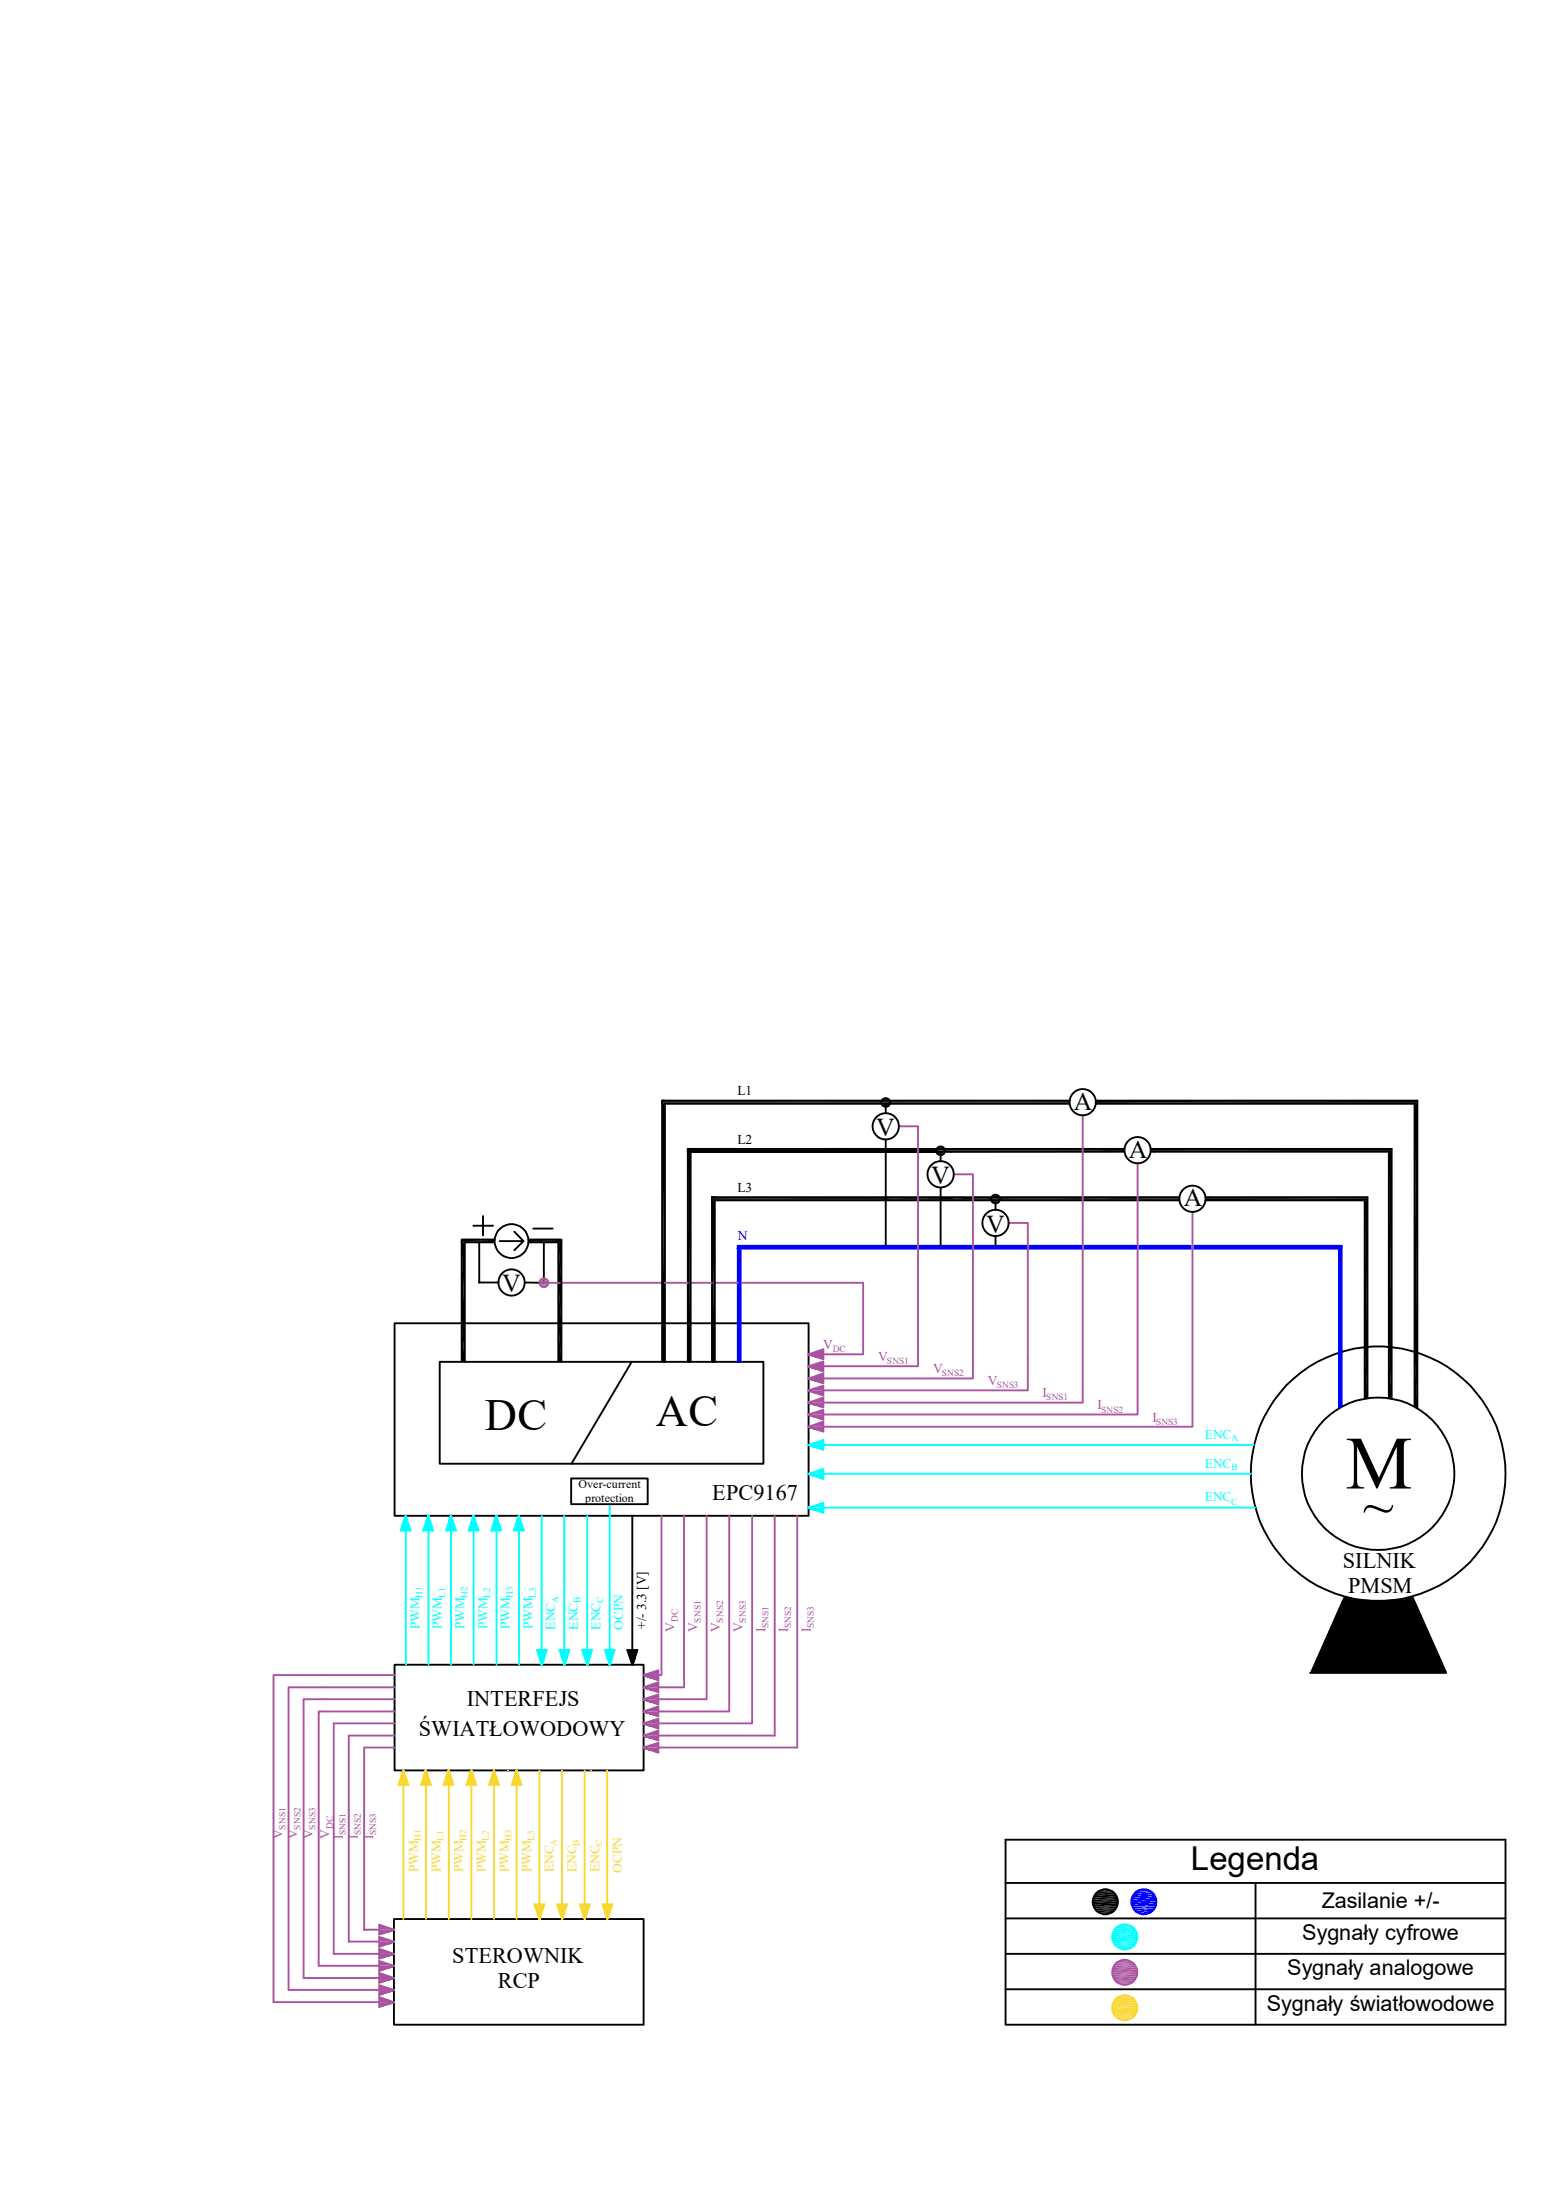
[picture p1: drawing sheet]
<svg xmlns="http://www.w3.org/2000/svg" width="210mm" height="297mm" viewBox="0 0 210 297" stroke-linecap="round" stroke-linejoin="round" font-family="sans-serif">
<g fill="none" stroke="#000" stroke-width=".25">
<path d="M62.7 167.7v16.2M69.4 166.3l1.3 1.3h-3.3M70.7 167.6l-1.3 1.2M75.4 167.7v16.2M89.4 178.6h-36.1v26h55.8v-26h-9.2M89.7 178.6h3.1M93.2 178.6h2.9M96.5 178.6h3.1M53.3 224.7h33.6v14.3h-33.6z"/>
<circle cx="69" cy="167.6" r="2.29"/>
</g>
<path d="M146.1 155.4h5.7M147.9 148.7h43.4M147.9 148.9h43.4M155.3 155.4h32.5M62.3 167.4h4.4M71.3 167.4h4.5M96.1 161.9h30.9M146.1 161.9h7.4M162.7 161.7h21.9M162.7 161.9h21.9" fill="none" stroke="#000" stroke-width=".21"/>
<path d="M92.8 155.2h26.7M146.1 155.2h5.7M155.3 155.2h32.5M62.3 167.6h4.4M71.3 167.6h4.5M181 216.4h4.3M186.7 216.4h4.4" fill="none" stroke="#000" stroke-width=".17"/>
<path d="M62.5 167.7v16.2M75.6 167.7v16.2" fill="none" stroke="#000" stroke-width=".42"/>
<g fill="#000">
<path d="M92.8 155.5h.4zM155.3 155.5h.5zM184.2 181.8h.4zM184.2 188.8h.4zM184.2 181.9l.4-.1zM187.5 181.8l.3 .1zM187.5 188.8h.3zM190.9 182.5l.4 .1h-.4zM190.9 182.5h.4v.1zM190.9 189.9h.4v.2zM181 216.5l14.2 9.3h-18.4zM181 216.5h10.1l4.1 9.3z"/>
<path d="M181.2 216l14 9.8h-18.4zM181.2 216h9.6l4.4 9.8zM181.4 215.6l1.3 .4h-1.5zM181.4 215.6l1.8 .3h-1.9zM189.4 216h1.4l.2 .3zM189.4 216l1.2-.4 .2 .4zM188.8 215.9l1.8-.3 .2 .3z"/>
</g>
<path d="M181 216.2h3M188 216.2h3" fill="none" stroke="#000" stroke-width=".3"/>
<g fill="none" stroke="#000" stroke-width=".13">
<path d="M89.4 148.7h29.6M89.4 148.8h29.5M89.4 148.9h29.5M89.4 149h29.6M92.8 155.1h33.6M92.8 155.3h33.5M92.8 155.4h33.5M92.8 155.5h33.5M119.5 155.2h6.9M146.1 155.1h5.7M146.1 155.5h5.7M155.3 155.1h32.5"/>
<path d="M96.1 161.7h30.9M96.1 162h37.7M131.3 161.7h2.5M131.3 161.8h2.4M131.3 161.9h2.4M146.1 161.7h13.1M146.1 162h13.1M153.5 161.8h5.7M153.5 161.9h5.7M181.2 215.9h3.9M186.9 215.9h3.9"/>
</g>
<path d="M127 161.8h4.3" fill="none" stroke="#000" stroke-width=".34"/>
<path d="M89.6 149v34.9M93 155.5v28.4M187.6 155.5v26.3M191.1 149v33.5M96.3 162.1v21.8M184.4 162.1v19.7M184.4 181.9v6.9M187.6 181.9v6.9M191.1 182.6v7.3" fill="none" stroke="#000" stroke-width=".38"/>
<path d="M99.6 168.4h81.5" fill="none" stroke="#00f" stroke-width=".38"/>
<g fill="#00f">
<path d="M180.7 182.5h.4l-.4 .1z"/>
<path d="M180.7 182.6l.4-.1v.1z"/>
</g>
<path d="M99.8 168.6v15.3M180.9 168.6v13.9" fill="none" stroke="#00f" stroke-width=".38"/>
<path d="M180.7 189.9h.4l-.4 .2z" fill="#00f"/>
<path d="M180.9 182.6v7.3" fill="none" stroke="#00f" stroke-width=".38"/>
<g fill="none" stroke="#000" stroke-width=".25">
<path d="M190.6 215.6l4.6 10.2h-18.4M53.2 259.1h33.7v14.2h-33.7z"/>
<circle cx="186" cy="199" r="17.2"/>
<circle cx="186" cy="199" r="10.3"/>
</g>
<path d="M89.3 204.6v21.5h-.4M92.3 204.6v23.2h-3.4M95.4 204.6v24.8h-6.5M98.4 204.6v26.5h-9.5M101.5 204.6v28.1h-12.6M104.6 204.6v29.7h-15.7M107.6 204.6v31.3h-18.7" fill="none" stroke="#a953a0" stroke-width=".25"/>
<path d="M57.3 239h.1M68.5 239h.1M79.8 239h.1" fill="none" stroke="#f8d731" stroke-width=".25"/>
<path d="M57.8 204.6v20.1M60.9 204.6v20.1M63.9 204.6v20.1M67 204.6v20.1M70.1 204.6v20.1M73.1 204.6v20.1M76.2 204.6v20.1M79.2 204.6v20.1M82.3 203.1v21.6" fill="none" stroke="#0ff" stroke-width=".25"/>
<g fill="#0ff">
<path d="M54.8 204.6v2h-.7z"/>
<path d="M54.8 204.6l.6 2h-.6z"/>
</g>
<path d="M54.8 204.6v20.1" fill="none" stroke="#0ff" stroke-width=".25"/>
<path d="M64.7 167.7v5.4h2.6M73.4 167.7v5.5l-2.6-.1" fill="none" stroke="#000" stroke-width=".25"/>
<g fill="#a953a0">
<path d="M73.2 172.6h.4z"/>
<path d="M73.3 172.6h.3z"/>
<path d="M73.1 172.6h.6z"/>
<path d="M73.2 172.6h.5z"/>
<path d="M73.1 172.6l.7 .1h-.8z"/>
<path d="M73.1 172.6h.6l.1 .1z"/>
<path d="M73 172.7l.9 .1h-1z"/>
<path d="M73 172.7h.8l.1 .1z"/>
<path d="M72.9 172.8h1h-1z"/>
<path d="M72.9 172.8h1z"/>
<path d="M72.9 172.8l1.1 .1h-1.2z"/>
<path d="M72.9 172.8h1l.1 .1z"/>
<path d="M72.8 172.9l1.2 .2h-1.2z"/>
<path d="M72.8 172.9h1.2v.2z"/>
<path d="M72.8 173.1l1.2 .1h-1.2z"/>
<path d="M72.8 173.1h1.2v.1z"/>
<path d="M72.8 173.2l1.2 .1h-1.2z"/>
<path d="M72.8 173.2h1.2v.1z"/>
<path d="M72.8 173.3l1.2 .1h-1.2z"/>
<path d="M72.8 173.3h1.2v.1z"/>
<path d="M72.8 173.4l1.1 .1h-1z"/>
<path d="M72.8 173.4h1.2l-.1 .1z"/>
<path d="M72.9 173.5l1 .1h-1z"/>
<path d="M72.9 173.5h1v.1z"/>
<path d="M72.9 173.6l.9 .1z"/>
<path d="M72.9 173.6h1z"/>
<path d="M73 173.7h.7h-.6z"/>
<path d="M73 173.7h.8h-.1z"/>
<path d="M73.1 173.7l.5 .1z"/>
<path d="M73.1 173.7h.6z"/>
<path d="M73.2 173.8h.2z"/>
<path d="M73.2 173.8h.4z"/>
</g>
<circle cx="73.4" cy="173.2" r=".59" fill="none" stroke="#a953a0" stroke-width=".25"/>
<path d="M54.8 204.6l.6 2zM54.8 204.6l-.7 2h1.3" fill="none" stroke="#0ff" stroke-width=".25"/>
<g fill="#0ff">
<path d="M57.8 204.6v2h-.7z"/>
<path d="M57.8 204.6l.7 2h-.7z"/>
</g>
<path d="M57.8 204.6l.7 2zM57.8 204.6l-.7 2h1.4" fill="none" stroke="#0ff" stroke-width=".25"/>
<g fill="#0ff">
<path d="M60.9 204.6v2h-.7z"/>
<path d="M60.9 204.6l.7 2h-.7z"/>
</g>
<path d="M60.9 204.6l.7 2zM60.9 204.6l-.7 2h1.4" fill="none" stroke="#0ff" stroke-width=".25"/>
<g fill="#0ff">
<path d="M63.9 204.6v2h-.6z"/>
<path d="M63.9 204.6l.7 2h-.7z"/>
</g>
<path d="M63.9 204.6l.7 2zM63.9 204.6l-.6 2h1.3" fill="none" stroke="#0ff" stroke-width=".25"/>
<g fill="#0ff">
<path d="M67 204.6v2h-.7z"/>
<path d="M67 204.6l.6 2h-.6z"/>
</g>
<path d="M67 204.6l.6 2zM67 204.6l-.7 2h1.3" fill="none" stroke="#0ff" stroke-width=".25"/>
<g fill="#0ff">
<path d="M70.1 204.6v2h-.7z"/>
<path d="M70.1 204.6l.6 2h-.6z"/>
</g>
<path d="M70.1 204.6l.6 2zM70.1 204.6l-.7 2h1.3" fill="none" stroke="#0ff" stroke-width=".25"/>
<g fill="#0ff">
<path d="M81.6 222.8h.7v1.9z"/>
<path d="M82.3 222.8h.6l-.6 1.9z"/>
</g>
<path d="M81.6 222.8l.7 1.9zM81.6 222.8h1.3l-.6 1.9" fill="none" stroke="#0ff" stroke-width=".25"/>
<g fill="#0ff">
<path d="M78.6 222.8h.6v1.9z"/>
<path d="M79.2 222.8h.7l-.7 1.9z"/>
</g>
<path d="M78.6 222.8l.6 1.9zM78.6 222.8h1.3l-.7 1.9" fill="none" stroke="#0ff" stroke-width=".25"/>
<g fill="#0ff">
<path d="M75.5 222.8h.7v1.9z"/>
<path d="M76.2 222.8h.6l-.6 1.9z"/>
</g>
<path d="M75.5 222.8l.7 1.9zM75.5 222.8h1.3l-.6 1.9" fill="none" stroke="#0ff" stroke-width=".25"/>
<g fill="#0ff">
<path d="M72.5 222.8h.6v1.9z"/>
<path d="M73.1 222.8h.7l-.7 1.9z"/>
</g>
<path d="M72.5 222.8l.6 1.9zM72.5 222.8h1.3l-.7 1.9" fill="none" stroke="#0ff" stroke-width=".25"/>
<g fill="#a953a0">
<path d="M86.9 226.1l2-.6v.6z"/>
<path d="M86.9 226.1h2v.7z"/>
</g>
<path d="M86.9 226.1l2-.6zM88.9 225.5v1.3l-2-.7" fill="none" stroke="#a953a0" stroke-width=".25"/>
<g fill="#a953a0">
<path d="M86.9 227.8l2-.7v.7z"/>
<path d="M86.9 227.8h2v.6z"/>
</g>
<path d="M86.9 227.8l2-.7zM88.9 227.1v1.3l-2-.6" fill="none" stroke="#a953a0" stroke-width=".25"/>
<g fill="#a953a0">
<path d="M86.9 229.4l2-.6v.6z"/>
<path d="M86.9 229.4h2v.7z"/>
</g>
<path d="M86.9 229.4l2-.6zM88.9 228.8v1.3l-2-.7" fill="none" stroke="#a953a0" stroke-width=".25"/>
<g fill="#a953a0">
<path d="M86.9 231.1l2-.7v.7z"/>
<path d="M86.9 231.1h2v.6z"/>
</g>
<path d="M86.9 231.1l2-.7zM88.9 230.4v1.3l-2-.6" fill="none" stroke="#a953a0" stroke-width=".25"/>
<g fill="#a953a0">
<path d="M86.9 232.7l2-.7v.7z"/>
<path d="M86.9 232.7h2v.6z"/>
</g>
<path d="M86.9 232.7l2-.7zM88.9 232v1.3l-2-.6" fill="none" stroke="#a953a0" stroke-width=".25"/>
<g fill="#a953a0">
<path d="M86.9 234.3l2-.7v.7z"/>
<path d="M86.9 234.3h2v.6z"/>
</g>
<path d="M86.9 234.3l2-.7zM88.9 233.6v1.3l-2-.6" fill="none" stroke="#a953a0" stroke-width=".25"/>
<g fill="#a953a0">
<path d="M86.9 235.9l2-.6v.6z"/>
<path d="M86.9 235.9h2v.7z"/>
</g>
<path d="M86.9 235.9l2-.6zM88.9 235.3v1.3l-2-.7" fill="none" stroke="#a953a0" stroke-width=".25"/>
<g fill="#a953a0">
<path d="M51.2 259.8l2 .7h-2z"/>
<path d="M51.2 260.5h2l-2 .7z"/>
</g>
<path d="M51.2 259.8l2 .7zM51.2 259.8v1.4l2-.7" fill="none" stroke="#a953a0" stroke-width=".25"/>
<g fill="#a953a0">
<path d="M51.2 261.5l2 .6h-2z"/>
<path d="M51.2 262.1h2l-2 .7z"/>
</g>
<path d="M51.2 261.5l2 .6zM51.2 261.5v1.3l2-.7" fill="none" stroke="#a953a0" stroke-width=".25"/>
<g fill="#a953a0">
<path d="M51.2 263.1l2 .7h-2z"/>
<path d="M51.2 263.8h2l-2 .6z"/>
</g>
<path d="M51.2 263.1l2 .7zM51.2 263.1v1.3l2-.6" fill="none" stroke="#a953a0" stroke-width=".25"/>
<g fill="#a953a0">
<path d="M51.2 264.8l2 .6h-2z"/>
<path d="M51.2 265.4h2l-2 .7z"/>
</g>
<path d="M51.2 264.8l2 .6zM51.2 264.8v1.3l2-.7" fill="none" stroke="#a953a0" stroke-width=".25"/>
<g fill="#a953a0">
<path d="M51.2 266.4l2 .6h-2z"/>
<path d="M51.2 267h2l-2 .7z"/>
</g>
<path d="M51.2 266.4l2 .6zM51.2 266.4v1.3l2-.7" fill="none" stroke="#a953a0" stroke-width=".25"/>
<g fill="#a953a0">
<path d="M51.2 268l2 .6h-2z"/>
<path d="M51.2 268.6h2l-2 .7z"/>
</g>
<path d="M51.2 268l2 .6zM51.2 268v1.3l2-.7" fill="none" stroke="#a953a0" stroke-width=".25"/>
<g fill="#a953a0">
<path d="M51.2 269.6l2 .7h-2z"/>
<path d="M51.2 270.3h2l-2 .6z"/>
</g>
<path d="M43.3 226.1h10M43.3 227.8h10M43.3 229.4h10M43.3 231.1h10M45 232.7h8.3M47.1 234.3h6.2M49.1 235.9h4.2M51.2 269.6l2 .7zM51.2 269.6v1.3l2-.6" fill="none" stroke="#a953a0" stroke-width=".25"/>
<g fill="#f8d731">
<path d="M54.4 239v2h-.6z"/>
<path d="M54.4 239l.7 2h-.7z"/>
</g>
<path d="M54.4 239l.7 2zM54.4 239l-.6 2h1.3" fill="none" stroke="#f8d731" stroke-width=".25"/>
<g fill="#f8d731">
<path d="M57.5 239v2h-.6z"/>
<path d="M57.5 239l.7 2h-.7z"/>
</g>
<path d="M57.5 239l.7 2zM57.5 239l-.6 2h1.3" fill="none" stroke="#f8d731" stroke-width=".25"/>
<g fill="#f8d731">
<path d="M60.6 239v2h-.7z"/>
<path d="M60.6 239l.6 2h-.6z"/>
</g>
<path d="M60.6 239l.6 2zM60.6 239l-.7 2h1.3" fill="none" stroke="#f8d731" stroke-width=".25"/>
<g fill="#f8d731">
<path d="M63.6 239v2h-.7z"/>
<path d="M63.6 239l.7 2h-.7z"/>
</g>
<path d="M63.6 239l.7 2zM63.6 239l-.7 2h1.4" fill="none" stroke="#f8d731" stroke-width=".25"/>
<g fill="#f8d731">
<path d="M66.7 239v2h-.7z"/>
<path d="M66.7 239l.7 2h-.7z"/>
</g>
<path d="M66.7 239l.7 2zM66.7 239l-.7 2h1.4" fill="none" stroke="#f8d731" stroke-width=".25"/>
<g fill="#f8d731">
<path d="M69.7 239v2h-.6z"/>
<path d="M69.7 239l.7 2h-.7z"/>
</g>
<path d="M69.7 239l.7 2zM69.7 239l-.6 2h1.3" fill="none" stroke="#f8d731" stroke-width=".25"/>
<g fill="#f8d731">
<path d="M81.3 257.1h.7v2z"/>
<path d="M82 257.1h.6l-.6 2z"/>
</g>
<path d="M81.3 257.1l.7 2zM81.3 257.1h1.3l-.6 2" fill="none" stroke="#f8d731" stroke-width=".25"/>
<g fill="#f8d731">
<path d="M78.3 257.1h.6v2z"/>
<path d="M78.9 257.1h.7l-.7 2z"/>
</g>
<path d="M78.3 257.1l.6 2zM78.3 257.1h1.3l-.7 2" fill="none" stroke="#f8d731" stroke-width=".25"/>
<g fill="#f8d731">
<path d="M75.2 257.1h.7v2z"/>
<path d="M75.9 257.1h.6l-.6 2z"/>
</g>
<path d="M75.2 257.1l.7 2zM75.2 257.1h1.3l-.6 2" fill="none" stroke="#f8d731" stroke-width=".25"/>
<g fill="#f8d731">
<path d="M72.1 257.1h.7v2z"/>
<path d="M72.8 257.1h.6l-.6 2z"/>
</g>
<path d="M54.4 239v20.1M57.5 239v20.1M60.6 239v20.1M63.6 239v20.1M66.7 239v20.1M69.7 239v20.1M72.8 239v20.1l.6-2h-1.3M75.9 239v20.1M78.9 239v20.1M82 239v20.1M72.1 257.1l.7 2z" fill="none" stroke="#f8d731" stroke-width=".25"/>
<path d="M73.4 173.2h16M89.7 173.2h3.1M93.2 173.2h2.9M96.5 173.2h3.1M99.9 173.2h16.6M43.3 231.1h-.3v34.3h8.2M43.3 229.4h-2.3v37.6h10.2M43.3 227.8h-4.4v40.8h12.3M43.3 226.1h-6.4v44.2h14.3M45 232.7v31.1h6.2M47.1 234.3v27.8h4.1M49.1 235.9v24.6h2.1" fill="none" stroke="#a953a0" stroke-width=".25"/>
<g fill="none" stroke="#000" stroke-width=".25">
<path d="M89.7 149v34.9M92.8 155.1v28.8M63.9 165.5h2.6M65.2 164.2v2.6M72 165.9h2.6M96.1 161.6v22.3M135.7 248.4h67.5v24.9h-67.5zM135.7 254.2h67.5M135.7 259h67.5M147.6 257.5h3.2M147.7 255.7h3M147.7 257.8h3"/>
<path d="M147.9 258h2.6M169.5 254.2v19.1M135.7 263.8h67.5M135.7 268.6h67.5"/>
<circle cx="149.2" cy="256.8" r="1.69"/>
</g>
<path d="M99.6 168.6v15.3" fill="none" stroke="#00f" stroke-width=".25"/>
<path d="M148.2 258.1l1.8 .2h-1.6zM148.4 255.2h1.6l.2 .2zM148.4 258.3l1.3 .1zM148.4 258.3h1.6l-.3 .1zM148.4 255.2l.3-.1 1.3 .1zM148.7 255.1h1l.3 .1zM148.7 258.4l.7 .1zM148.7 258.4h1l-.3 .1zM148.7 255.1h1zM149.1 255l.6 .1z" fill="#000"/>
<path d="M148.2 255.3h2M148.2 258.2h2" fill="none" stroke="#000" stroke-width=".17"/>
<path d="M147.9 255.5h2.6" fill="none" stroke="#000" stroke-width=".21"/>
<path d="M147.4 256.9h3.5M147.5 256.3h3.4M147.6 256h3.2" fill="none" stroke="#000" stroke-width=".3"/>
<path d="M147.4 256.6h3.5M147.5 257.2h3.4" fill="none" stroke="#000" stroke-width=".34"/>
<g fill="#00f">
<path d="M153.9 255.1h1z"/>
<path d="M154.3 255l.6 .1z"/>
<path d="M153.6 255.2l.3-.1 1.3 .1z"/>
<path d="M153.9 255.1h1l.3 .1z"/>
</g>
<path d="M153.4 255.3h2" fill="none" stroke="#00f" stroke-width=".17"/>
<path d="M153.6 255.2h1.6l.2 .2z" fill="#00f"/>
<path d="M153.1 255.5h2.6" fill="none" stroke="#00f" stroke-width=".21"/>
<path d="M152.8 257.5h3.2M153 255.7h2.9M153 257.8h2.9M153.1 258h2.6" fill="none" stroke="#00f" stroke-width=".25"/>
<path d="M152.7 256.9h3.4M152.7 256.3h3.4M152.8 256h3.2" fill="none" stroke="#00f" stroke-width=".3"/>
<path d="M152.7 256.6h3.4M152.7 257.2h3.4" fill="none" stroke="#00f" stroke-width=".34"/>
<path d="M153.4 258.1l1.8 .2h-1.6z" fill="#00f"/>
<path d="M153.4 258.2h2" fill="none" stroke="#00f" stroke-width=".17"/>
<g fill="#00f">
<path d="M153.6 258.3l1.3 .1z"/>
<path d="M153.6 258.3h1.6l-.3 .1z"/>
<path d="M153.9 258.4l.7 .1z"/>
<path d="M153.9 258.4h1l-.3 .1z"/>
</g>
<circle cx="154.4" cy="256.8" r="1.69" fill="none" stroke="#00f" stroke-width=".25"/>
<g fill="#0ff">
<path d="M151.3 259.8h1z"/>
<path d="M151.6 259.8h.7z"/>
<path d="M151 259.9l.3-.1 1.3 .1z"/>
<path d="M151.3 259.8h1l.3 .1z"/>
</g>
<path d="M150.7 260h2.2" fill="none" stroke="#0ff" stroke-width=".17"/>
<path d="M151 259.9h1.6l.3 .2z" fill="#0ff"/>
<path d="M150.5 260.2h2.6M150.5 262.7h2.6" fill="none" stroke="#0ff" stroke-width=".21"/>
<path d="M150.3 260.4h3M150.3 262.5h3" fill="none" stroke="#0ff" stroke-width=".25"/>
<path d="M150.1 261.6h3.4M150.1 261h3.4M150.1 261.9h3.4M150.2 260.7h3.2M150.2 262.2h3.2" fill="none" stroke="#0ff" stroke-width=".3"/>
<path d="M150.1 261.3h3.4" fill="none" stroke="#0ff" stroke-width=".34"/>
<path d="M150.7 262.8l1.9 .2h-1.6z" fill="#0ff"/>
<path d="M150.7 262.9h2.2" fill="none" stroke="#0ff" stroke-width=".17"/>
<g fill="#0ff">
<path d="M151 263l1.3 .1h-1z"/>
<path d="M151 263h1.6l-.3 .1z"/>
<path d="M151.3 263.1l.7 .1z"/>
<path d="M151.3 263.1h1z"/>
</g>
<circle cx="151.8" cy="261.5" r="1.69" fill="none" stroke="#0ff" stroke-width=".25"/>
<g fill="#a953a0">
<path d="M151.3 264.6h1z"/>
<path d="M151.6 264.5l.7 .1z"/>
<path d="M151 264.7l.3-.1 1.3 .1z"/>
<path d="M151.3 264.6h1l.3 .1z"/>
</g>
<path d="M150.7 264.8h2.2" fill="none" stroke="#a953a0" stroke-width=".17"/>
<path d="M151 264.7h1.6l.3 .2z" fill="#a953a0"/>
<path d="M150.5 265h2.6M150.5 267.5h2.6" fill="none" stroke="#a953a0" stroke-width=".21"/>
<path d="M150.3 265.2h3M150.3 267.3h3" fill="none" stroke="#a953a0" stroke-width=".25"/>
<path d="M150.1 266.4h3.4M150.1 265.8h3.4M150.1 266.7h3.4M150.2 265.5h3.2M150.2 267h3.2" fill="none" stroke="#a953a0" stroke-width=".3"/>
<path d="M150.1 266.1h3.4" fill="none" stroke="#a953a0" stroke-width=".34"/>
<path d="M150.7 267.6l1.9 .2h-1.6z" fill="#a953a0"/>
<path d="M150.7 267.7h2.2" fill="none" stroke="#a953a0" stroke-width=".17"/>
<g fill="#a953a0">
<path d="M151 267.8l1.3 .1h-1z"/>
<path d="M151 267.8h1.6l-.3 .1z"/>
<path d="M151.3 267.9l.7 .1z"/>
<path d="M151.3 267.9h1z"/>
</g>
<circle cx="151.8" cy="266.3" r="1.69" fill="none" stroke="#a953a0" stroke-width=".25"/>
<g fill="#f8d731">
<path d="M151.3 269.4h1z"/>
<path d="M151.6 269.3l.7 .1z"/>
<path d="M151 269.5l.3-.1 1.3 .1z"/>
<path d="M151.3 269.4h1l.3 .1z"/>
</g>
<path d="M150.7 269.6h2.2" fill="none" stroke="#f8d731" stroke-width=".17"/>
<path d="M151 269.5h1.6l.3 .2z" fill="#f8d731"/>
<path d="M150.5 269.8h2.6M150.5 272.3h2.6" fill="none" stroke="#f8d731" stroke-width=".21"/>
<path d="M150.3 270h3M150.3 272.1h3" fill="none" stroke="#f8d731" stroke-width=".25"/>
<path d="M150.1 271.2h3.4M150.1 270.6h3.4M150.1 271.5h3.4M150.2 270.3h3.2M150.2 271.8h3.2" fill="none" stroke="#f8d731" stroke-width=".3"/>
<path d="M150.1 270.9h3.4" fill="none" stroke="#f8d731" stroke-width=".34"/>
<path d="M150.7 272.4l1.9 .2h-1.6z" fill="#f8d731"/>
<path d="M150.7 272.5h2.2" fill="none" stroke="#f8d731" stroke-width=".17"/>
<g fill="#f8d731">
<path d="M151 272.6l1.3 .1h-1z"/>
<path d="M151 272.6h1.6l-.3 .1z"/>
<path d="M151.3 272.7l.7 .1z"/>
<path d="M151.3 272.7h1z"/>
</g>
<circle cx="151.8" cy="271.1" r="1.69" fill="none" stroke="#f8d731" stroke-width=".25"/>
<g fill="none" stroke="#000" stroke-width=".25">
<path d="M89.7 148.6h-.3v35.3h.3M89.7 149h54.7M119.5 149v1.3M119.5 153.8v14.4M127 155.5v1.3M144.4 148.6h-55v.4M147.9 149h43M147.9 148.6h43.4M151.8 155.5h-58.6v28.4h-.4M151.8 155.1h-59v.4M155.3 155.5h32.2M187.8 155.1h-32.5"/>
<path d="M62.7 167.7h4M66.7 167.3h-4.4v16.6M71.3 167.3h4.5v16.6M71.3 167.7h4.1M127 160.4v7.8M134.4 162.1v1.2M134.4 166.9v1.3M159.2 161.6h-63.1v.5M159.2 162.1h-62.7v21.8h-.4M162.7 161.6h21.9M162.7 162.1h21.5M59.4 183.9h43.6v13.7h-43.6z"/>
<path d="M85.3 183.9l-8.2 13.7M85.3 204.6v20.1l.7-1.9h-1.3M84.7 222.8l.6 1.9z"/>
</g>
<path d="M84.7 222.8h.6v1.9zM85.3 222.8h.7l-.7 1.9z" fill="#000"/>
<path d="M99.9 168.6h80.8M181.1 168.2h-81.5v.4h.3v15.3h-.3" fill="none" stroke="#00f" stroke-width=".25"/>
<g fill="none" stroke="#000" stroke-width=".13">
<path d="M120.1 148.7h24.3M120.1 149h24.3M120.2 148.8h24.2M120.2 148.9h24.2M127.6 155.1h18.5M127.6 155.2h18.5M127.6 155.5h18.5M127.6 155.3h18.5M127.6 155.4h18.5M135 161.7h11.1M135 162h11.1M135 161.8h11.1"/>
<path d="M135 161.9h11.1"/>
</g>
<g fill="#a953a0">
<path d="M109.1 182.8l2-.6v.6z"/>
<path d="M109.1 182.8h2v.7z"/>
</g>
<path d="M109.1 182.8l2-.6zM111.1 182.2v1.3l-2-.7" fill="none" stroke="#a953a0" stroke-width=".25"/>
<g fill="#a953a0">
<path d="M109.1 184.4l2-.6v.6z"/>
<path d="M109.1 184.4h2v.7z"/>
</g>
<path d="M109.1 184.4l2-.6zM111.1 183.8v1.3l-2-.7" fill="none" stroke="#a953a0" stroke-width=".25"/>
<g fill="#a953a0">
<path d="M109.1 186.1l2-.7v.7z"/>
<path d="M109.1 186.1h2v.6z"/>
</g>
<path d="M109.1 186.1l2-.7zM111.1 185.4v1.3l-2-.6" fill="none" stroke="#a953a0" stroke-width=".25"/>
<g fill="#a953a0">
<path d="M109.1 187.7l2-.6v.6z"/>
<path d="M109.1 187.7h2v.7z"/>
</g>
<path d="M109.1 187.7l2-.6zM111.1 187.1v1.3l-2-.7" fill="none" stroke="#a953a0" stroke-width=".25"/>
<g fill="#a953a0">
<path d="M109.1 189.4l2-.7v.7z"/>
<path d="M109.1 189.4h2v.6z"/>
</g>
<path d="M109.1 189.4l2-.7zM111.1 188.7v1.3l-2-.6" fill="none" stroke="#a953a0" stroke-width=".25"/>
<g fill="#a953a0">
<path d="M109.1 191l2-.7v.7z"/>
<path d="M109.1 191h2v.6z"/>
</g>
<path d="M109.1 191l2-.7zM111.1 190.3v1.3l-2-.6" fill="none" stroke="#a953a0" stroke-width=".25"/>
<g fill="#a953a0">
<path d="M109.1 192.6l2-.7v.7z"/>
<path d="M109.1 192.6h2v.7z"/>
</g>
<path d="M109.1 192.6l2-.7zM111.1 191.9v1.4l-2-.7" fill="none" stroke="#a953a0" stroke-width=".25"/>
<g fill="#0ff">
<path d="M109.1 195.1l2-.7v.7z"/>
<path d="M109.1 195.1h2v.6z"/>
</g>
<path d="M109.1 195.1l2-.7zM111.1 194.4v1.3l-2-.6M111.1 199h57.7M111.1 195.1h58.1M111.1 203.5h58.3" fill="none" stroke="#0ff" stroke-width=".25"/>
<path d="M121.3 152.1h2.6v32.3h-14.8M128.7 158.5h2.6v27.6h-22.2M146.1 150.6v38.8h-35M153.5 157.1v33.9h-42.4M116.5 173.2v9.6h-7.4M136.1 165.1h2.6v22.6h-27.6M161 163.6v29h-49.9" fill="none" stroke="#a953a0" stroke-width=".25"/>
<g fill="#000">
<path d="M118.9 148.7l1.3 .1h-1.3zM118.9 148.7h1.3v.1zM118.9 148.8l1.3 .2h-1.3zM118.9 148.8h1.3v.2zM118.9 149l1.2 .1h-1.1zM118.9 149h1.3l-.1 .1zM119 148.6l1.2 .1h-1.3zM119 148.6h1.1l.1 .1zM119 149.1l1.1 .1h-1.1zM119 149.1h1.1v.1zM119 148.5l1.1 .1h-1.1zM119 148.5h1.1v.1z"/>
<path d="M119 149.2l1 .1h-.9zM119 149.2h1.1l-.1 .1zM119.1 148.4l1 .1h-1.1zM119.1 148.4h.9l.1 .1zM119.1 149.3l.8 .1h-.7zM119.1 149.3h.9l-.1 .1zM119.2 148.3l.8 .1h-.9zM119.2 148.3h.7l.1 .1zM119.2 149.4h.6zM119.2 149.4h.7zM119.2 148.3h.7zM119.3 148.3h.6z"/>
<path d="M119.3 149.4h.4zM119.3 149.4h.5zM119.3 148.3h.5zM119.4 148.3h.4zM119.4 149.4l.2 .1zM119.4 149.4h.3zM119.4 148.3h.3zM119.5 148.2l.2 .1zM126.3 155.2l1.3 .2h-1.3zM126.3 155.2h1.3v.2zM126.3 155.4l1.3 .1h-1.3zM126.3 155.4h1.3v.1z"/>
<path d="M126.3 155.5l1.3 .1h-1.2zM126.3 155.5h1.3v.1zM126.4 155.2h1.2h-1.3zM126.4 155.2h1.2zM126.4 155.6l1.1 .1h-1.1zM126.4 155.6h1.2l-.1 .1zM126.4 155l1.2 .2h-1.2zM126.4 155h1.1l.1 .2zM126.4 155.7l1 .1h-.9zM126.4 155.7h1.1l-.1 .1zM126.5 154.9l1 .1h-1.1zM126.5 154.9h.9l.1 .1z"/>
<path d="M126.5 155.8l.8 .1h-.7zM126.5 155.8h.9l-.1 .1zM126.5 154.9h.1h.8zM126.6 154.9h.7h.1zM126.6 155.9h.7zM126.6 154.9h.7zM126.7 154.8l.6 .1zM126.7 155.9l.4 .1zM126.7 155.9h.6zM126.7 154.8h.6zM126.8 154.8h.5zM126.8 156h.2z"/>
<path d="M126.8 156h.3zM126.8 154.8h.3zM126.9 154.7l.2 .1zM133.7 161.8l1.3 .1h-1.3zM133.7 161.8h1.3v.1zM133.7 161.9l1.3 .1h-1.3zM133.7 161.9h1.3v.1zM133.7 162l1.3 .1h-1.2zM133.7 162h1.3v.1zM133.8 161.7l1.2 .1h-1.3zM133.8 161.7h1.2v.1zM133.8 162.1l1.1 .1h-1.1z"/>
<path d="M133.8 162.1h1.2l-.1 .1zM133.8 161.5l1.2 .2h-1.2zM133.8 161.5h1.1l.1 .2zM133.8 162.2l1 .1h-.9zM133.8 162.2h1.1l-.1 .1zM133.9 161.5h1h-1.1zM133.9 161.5h.9h.1zM133.9 162.3l.8 .1h-.7zM133.9 162.3h.9l-.1 .1zM134 161.4l.8 .1h-.9zM134 161.4h.7l.1 .1zM134 162.4l.7 .1h-.6z"/>
<path d="M134 162.4h.7v.1zM134 161.4h.7zM134.1 161.3l.6 .1zM134.1 162.5h.4zM134.1 162.5h.6zM134.1 161.3h.6zM134.2 161.3h.5zM134.2 162.5h.2zM134.2 162.5h.3zM134.2 161.3h.3zM134.3 161.2l.2 .1z"/>
</g>
<g fill="none" stroke="#000" stroke-width=".25">
<path d="M96.1 161.6h.4"/>
<circle cx="119.5" cy="148.8" r=".59"/>
<circle cx="127" cy="155.4" r=".59"/>
<circle cx="134.4" cy="161.9" r=".59"/>
<circle cx="134.4" cy="165.1" r="1.78"/>
</g>
<g fill="#0ff">
<path d="M109.1 199l2-.7v.7z"/>
<path d="M109.1 199h2v.6z"/>
</g>
<path d="M109.1 199l2-.7zM111.1 198.3v1.3l-2-.6" fill="none" stroke="#0ff" stroke-width=".25"/>
<g fill="#0ff">
<path d="M109.1 203.5l2-.6v.6z"/>
<path d="M109.1 203.5h2v.7z"/>
</g>
<path d="M109.1 203.5l2-.6zM111.1 202.9v1.3l-2-.7" fill="none" stroke="#0ff" stroke-width=".25"/>
<g fill="none" stroke="#000" stroke-width=".25">
<path d="M187.5 155.5v33.3M187.8 155.1v33.7M190.9 149v40.9M191.3 148.6v41.5M184.2 162.1v26.7M184.6 161.6v27.2M77.1 199.6h10.3v3.5h-10.3z"/>
<circle cx="119.5" cy="152.1" r="1.78"/>
<circle cx="127" cy="158.5" r="1.78"/>
<circle cx="146.1" cy="148.8" r="1.78"/>
<circle cx="153.5" cy="155.3" r="1.78"/>
<circle cx="69" cy="173.1" r="1.78"/>
<circle cx="161" cy="161.8" r="1.78"/>
</g>
<path d="M180.7 168.6v21.5M181.1 168.2v21.7" fill="none" stroke="#00f" stroke-width=".25"/>
<text font-size="10.2" x="181.6" y="201">M</text>
<text font-size="7.6" x="184" y="205.7">~</text>
<g font-size="6">
<text x="65.4" y="193">DC</text>
<text x="88.5" y="192.5">AC</text>
</g>
<text font-size="4.4" x="160.7" y="252.4">Legenda</text>
<g font-size="3.5">
<text x="144.9" y="149.8">A</text>
<text x="118.3" y="153.4">V</text>
<text x="125.7" y="159.9">V</text>
<text x="152.4" y="156.3">A</text>
<text x="133.1" y="166.4">V</text>
<text x="159.8" y="162.9">A</text>
<text x="67.8" y="174.5">V</text>
</g>
<g font-size="3">
<text x="96.1" y="202.6">EPC9167</text>
<text x="181.2" y="211.7">SILNIK</text>
<text x="181.9" y="215.1">PMSM</text>
<text x="63" y="230.4">INTERFEJS</text>
<text x="56.5" y="234.4">ŚWIATŁOWODOWY</text>
<text x="61" y="265">STEROWNIK</text>
<text x="67.2" y="268.4">RCP</text>
</g>
<g font-size="2.9">
<text x="178.4" y="257.6">Zasilanie +/-</text>
<text x="175.8" y="261.9">Sygnały cyfrowe</text>
<text x="173.7" y="266.7">Sygnały analogowe</text>
<text x="171" y="271.5">Sygnały światłowodowe</text>
</g>
<g font-size="1.8">
<text x="99.5" y="147.8">L1</text>
<text x="99.5" y="154.4">L2</text>
<text x="99.5" y="160.9">L3</text>
<text x="87.2" y="220" transform="rotate(-90 87.2 220)">+/- 3.3 [V]</text>
</g>
<text font-size="1.8" fill="#00f" x="99.6" y="167.4">N</text>
<g font-size="1.8" fill="#a953a0">
<text x="111.1" y="182.1">V</text>
<text x="118.5" y="183.8">V</text>
<text x="125.9" y="185.4">V</text>
<text x="133.3" y="187">V</text>
<text x="140.7" y="188.6">I</text>
<text x="148.1" y="190.3">I</text>
<text x="155.5" y="191.9">I</text>
<text x="91.1" y="220.3" transform="rotate(-90 91.1 220.3)">V</text>
<text x="94.1" y="220.3" transform="rotate(-90 94.1 220.3)">V</text>
<text x="97.2" y="220.3" transform="rotate(-90 97.2 220.3)">V</text>
<text x="100.2" y="220.3" transform="rotate(-90 100.2 220.3)">V</text>
<text x="103.3" y="220.3" transform="rotate(-90 103.3 220.3)">I</text>
<text x="106.4" y="220.3" transform="rotate(-90 106.4 220.3)">I</text>
<text x="109.4" y="220.3" transform="rotate(-90 109.4 220.3)">I</text>
<text x="38.1" y="248.2" transform="rotate(-90 38.1 248.2)">V</text>
<text x="40.2" y="248.2" transform="rotate(-90 40.2 248.2)">V</text>
<text x="42.2" y="248.2" transform="rotate(-90 42.2 248.2)">V</text>
<text x="44.5" y="248.2" transform="rotate(-90 44.5 248.2)">V</text>
<text x="46.3" y="248.3" transform="rotate(-90 46.3 248.3)">I</text>
<text x="48.3" y="248.3" transform="rotate(-90 48.3 248.3)">I</text>
<text x="50.4" y="248.3" transform="rotate(-90 50.4 248.3)">I</text>
</g>
<g font-size="1.8" fill="#0ff">
<text x="162.6" y="194.2">ENC</text>
<text x="162.6" y="198.1">ENC</text>
<text x="162.6" y="202.7">ENC</text>
<text x="56.6" y="220" transform="rotate(-90 56.6 220)">PWM</text>
<text x="59.6" y="220" transform="rotate(-90 59.6 220)">PWM</text>
<text x="62.7" y="220" transform="rotate(-90 62.7 220)">PWM</text>
<text x="65.8" y="220" transform="rotate(-90 65.8 220)">PWM</text>
<text x="68.8" y="220" transform="rotate(-90 68.8 220)">PWM</text>
<text x="71.9" y="220" transform="rotate(-90 71.9 220)">PWM</text>
<text x="74.9" y="220" transform="rotate(-90 74.9 220)">ENC</text>
<text x="78" y="220" transform="rotate(-90 78 220)">ENC</text>
<text x="81.1" y="220" transform="rotate(-90 81.1 220)">ENC</text>
<text x="84.1" y="220" transform="rotate(-90 84.1 220)">OCPN</text>
</g>
<g font-size="1.8" fill="#f8d731">
<text x="56.4" y="252.8" transform="rotate(-90 56.4 252.8)">PWM</text>
<text x="59.5" y="252.8" transform="rotate(-90 59.5 252.8)">PWM</text>
<text x="62.5" y="252.8" transform="rotate(-90 62.5 252.8)">PWM</text>
<text x="65.6" y="252.8" transform="rotate(-90 65.6 252.8)">PWM</text>
<text x="68.7" y="252.8" transform="rotate(-90 68.7 252.8)">PWM</text>
<text x="71.7" y="252.8" transform="rotate(-90 71.7 252.8)">PWM</text>
<text x="74.8" y="252.8" transform="rotate(-90 74.8 252.8)">ENC</text>
<text x="77.8" y="252.8" transform="rotate(-90 77.8 252.8)">ENC</text>
<text x="80.9" y="252.8" transform="rotate(-90 80.9 252.8)">ENC</text>
<text x="83.9" y="252.8" transform="rotate(-90 83.9 252.8)">OCPN</text>
</g>
<g font-size="1.6">
<text x="78.1" y="200.9">Over-current</text>
<text x="79" y="202.7">protection</text>
</g>
<g font-size="1.3" fill="#a953a0">
<text x="112.4" y="182.5">DC</text>
<text x="119.7" y="184.2">SNS1</text>
<text x="127.1" y="185.8">SNS2</text>
<text x="134.5" y="187.5">SNS3</text>
<text x="141.2" y="189.1">SNS1</text>
<text x="148.6" y="190.7">SNS2</text>
<text x="156" y="192.3">SNS3</text>
<text x="91.5" y="219" transform="rotate(-90 91.5 219)">DC</text>
<text x="94.6" y="219.1" transform="rotate(-90 94.6 219.1)">SNS1</text>
<text x="97.6" y="219.1" transform="rotate(-90 97.6 219.1)">SNS2</text>
<text x="100.7" y="219.1" transform="rotate(-90 100.7 219.1)">SNS3</text>
<text x="103.7" y="219.8" transform="rotate(-90 103.7 219.8)">SNS1</text>
<text x="106.8" y="219.8" transform="rotate(-90 106.8 219.8)">SNS2</text>
<text x="109.9" y="219.8" transform="rotate(-90 109.9 219.8)">SNS3</text>
<text x="38.5" y="247" transform="rotate(-90 38.5 247)">SNS1</text>
<text x="40.6" y="247" transform="rotate(-90 40.6 247)">SNS2</text>
<text x="42.6" y="247" transform="rotate(-90 42.6 247)">SNS3</text>
<text x="44.9" y="247" transform="rotate(-90 44.9 247)">DC</text>
<text x="46.7" y="247.7" transform="rotate(-90 46.7 247.7)">SNS1</text>
<text x="48.7" y="247.7" transform="rotate(-90 48.7 247.7)">SNS2</text>
<text x="50.8" y="247.7" transform="rotate(-90 50.8 247.7)">SNS3</text>
</g>
<g font-size="1.3" fill="#0ff">
<text x="166.2" y="194.6">A</text>
<text x="166.2" y="203.1">C</text>
<text x="166.2" y="198.5">B</text>
<text x="57" y="215.7" transform="rotate(-90 57 215.7)">H1</text>
<text x="60" y="215.7" transform="rotate(-90 60 215.7)">L1</text>
<text x="63.1" y="215.7" transform="rotate(-90 63.1 215.7)">H2</text>
<text x="66.2" y="215.7" transform="rotate(-90 66.2 215.7)">L2</text>
<text x="69.2" y="215.7" transform="rotate(-90 69.2 215.7)">H3</text>
<text x="72.3" y="215.7" transform="rotate(-90 72.3 215.7)">L3</text>
<text x="75.4" y="216.4" transform="rotate(-90 75.4 216.4)">A</text>
<text x="78.4" y="216.4" transform="rotate(-90 78.4 216.4)">B</text>
<text x="81.4" y="216.4" transform="rotate(-90 81.4 216.4)">C</text>
</g>
<g font-size="1.3" fill="#f8d731">
<text x="56.8" y="248.5" transform="rotate(-90 56.8 248.5)">H1</text>
<text x="59.9" y="248.5" transform="rotate(-90 59.9 248.5)">L1</text>
<text x="62.9" y="248.5" transform="rotate(-90 62.9 248.5)">H2</text>
<text x="66" y="248.5" transform="rotate(-90 66 248.5)">L2</text>
<text x="69" y="248.5" transform="rotate(-90 69 248.5)">H3</text>
<text x="72.1" y="248.5" transform="rotate(-90 72.1 248.5)">L3</text>
<text x="75.1" y="249.2" transform="rotate(-90 75.1 249.2)">A</text>
<text x="78.2" y="249.2" transform="rotate(-90 78.2 249.2)">B</text>
<text x="81.3" y="249.2" transform="rotate(-90 81.3 249.2)">C</text>
</g>
</svg>
